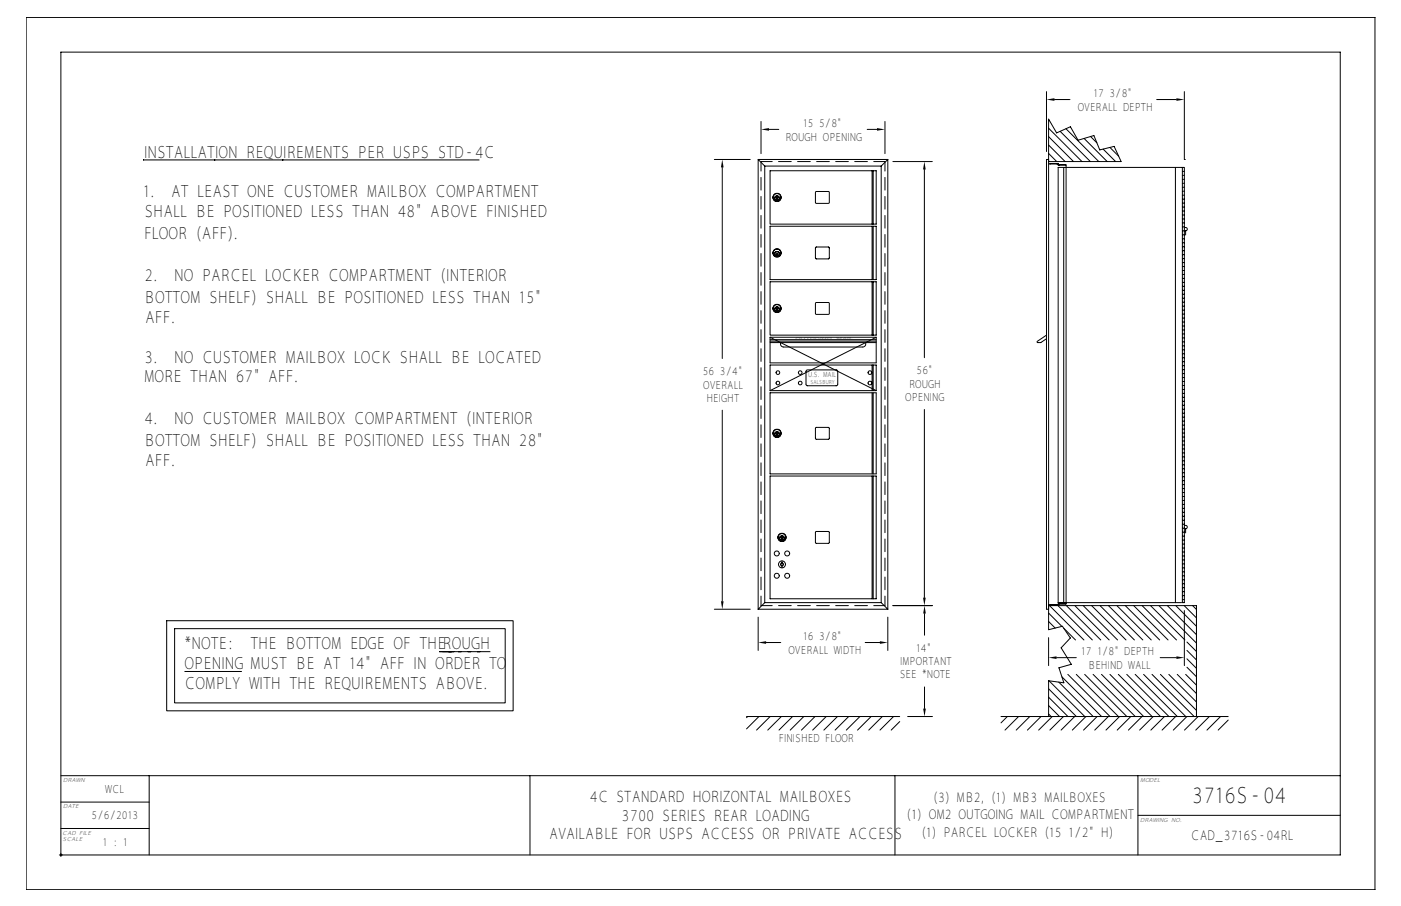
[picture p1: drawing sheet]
<svg xmlns="http://www.w3.org/2000/svg" width="432mm" height="279mm" viewBox="0 0 432 279" stroke-linecap="round" stroke-linejoin="round" font-family="sans-serif">
<g fill="none" stroke="#000" stroke-width=".31">
<path d="M8.1 5.4h415.7v269h-415.7zM234.6 37.5v9.9M237 39.9h3M267.3 39.9h3M272.8 37.5v9.9M322.5 28.3v18.4M323.2 39.5l10.3 10.3M323.2 36.9l.3 .3M325 30.7h4.8M328.5 39.7l10.2 10.1M356.5 30.7h6.1M365 28.3v20.9"/>
<path d="M44.4 49.3h-.3h103.7M220.2 49.2h11M222.6 51.6v59M233.7 49.2l2 2M235.7 51.2v134.6M235.7 51.2h35.9M237.3 52.7h32.8v16.4h-32.8zM251.4 59.1h4.1v3.5h-4.1zM268.8 52.7v16.4M269.1 52.7v16.4M271.6 51.2v134.6M273.6 49.2h-39.9v138.7"/>
<path d="M273.6 49.2v138.7M273.6 49.2l-2 2M275.2 49.8h12.1M284.9 52.3v58M323.2 47.3l2.5 2.5M323.2 44.7l5.1 5.1M323.2 42.1l7.7 7.7M323.2 49.2h-.7v138.7h.7M323.2 49.8h22.3l-2.1-4.7-4.4 1.1-1.9-4.4-4.8 1.4-2.4-4.1-4.2 1.9-2.5-4.3v157.5l4.2-1.1 2.5 3.7-2.8 3 3.1 5.1-3.8 1 1.5 4.7-4.7-.7v11.1M323.7 50.6v-.2h2.4v.5h2.5M325.8 50.4v.2M325.8 50.4v.2h-2.6"/>
<path d="M326.4 50.9v-.1h2.1v.1M326.7 40.5l9.4 9.3M327.8 51.6v134.2M328.6 50.9l-.1 135.4h-2.1v-.2M334.1 42.7l7.1 7.1M336.1 42.1l2 1.9M340 46l3.8 3.8M342.1 45.5l2.7 2.7M362.3 51.6v134.2M364.4 51.6h.6v134.2h-.6zM364.4 51.6h-38.3v134.2h38.1M364.4 52.9h.6"/>
<path d="M364.4 54.1h.6M364.4 55.3h.6M364.4 56.5h.6M364.4 57.7h.6M364.4 59h.6M365 49.2h.1M237.3 69.8h32.8v16.4h-32.8zM239.4 78.1l.2 .7zM239.4 60.9l.2 .8zM251.4 76.3h4.1v3.4h-4.1zM268.8 69.8v16.4M269.1 69.8v16.4"/>
<path d="M364.4 79.8h.6M364.4 78.5h.6M364.4 77.3h.6M364.4 76.1h.6M364.4 74.9h.6M364.4 73.6h.6M364.4 72.4h.6M364.4 71.2h.6M364.4 70h.6M364.4 68.7h.6M364.4 67.5h.6M364.4 66.3h.6"/>
<path d="M364.4 65.1h.6M364.4 63.9h.6M364.4 62.6h.6M364.4 61.4h.6M364.4 60.2h.6M365 70.3a.51 .51 0 0 1 .8 0 .51 .51 0 0 1 0 .7 .51 .51 0 0 1-.8 0M365.4 71.2v1.3M237.3 86.9h32.8v16.5h-32.8zM239.4 95.2l.2 .7zM251.4 93.4h4.1v3.5h-4.1zM268.8 86.9v16.5M269.1 86.9v16.5"/>
<path d="M364.4 99.3h.6M364.4 98.1h.6M364.4 96.9h.6M364.4 95.6h.6M364.4 94.4h.6M364.4 93.2h.6M364.4 92h.6M364.4 90.8h.6M364.4 89.5h.6M364.4 88.3h.6M364.4 87.1h.6M364.4 85.9h.6"/>
<path d="M364.4 84.6h.6M364.4 83.4h.6M364.4 82.2h.6M364.4 81h.6M237.3 104l32.8 16.5M237.3 104v7.9h32.8v-7.9M237.3 104h32.8M237.3 104.7h32.8M237.3 105.6h32.8M237.3 105.2h32.8M240.7 105.6a.95 .95 0 0 0 .8 1.4h24.4a.95 .95 0 0 0 .8-1.4M248.6 114.2l9.3-.1 .3 .5v4.1l-.5 .3-9-.1-.3-.4z"/>
<path d="M268.8 112.6v7.9M269.1 112.6v7.9M270.1 104l-32.8 16.5M322.5 103.4l-2.9 2.1 1.2 .1 1.7-1.1M364.4 118.9h.6M364.4 117.7h.6M364.4 116.4h.6M364.4 115.2h.6M364.4 114h.6M364.4 112.8h.6M364.4 111.5h.6M364.4 110.3h.6"/>
<path d="M364.4 109.1h.6M364.4 107.9h.6M364.4 106.7h.6M364.4 105.4h.6M364.4 104.2h.6M364.4 103h.6M364.4 101.8h.6M364.4 100.5h.6M222.6 126.5v58.9M237.3 121.1h32.8v25h-32.8zM237.3 120.5v-7.9h32.8v7.9M237.3 120.5h32.8"/>
<path d="M239 133.6h1M239.4 133.7l.2 .7zM239.5 133.1v1M251.4 131.9h4.1v3.5h-4.1zM268.8 121.1v25M269.1 121.1v25M284.9 126.3v58M364.4 139.7h.6M364.4 138.4h.6M364.4 137.2h.6M364.4 136h.6M364.4 134.8h.6"/>
<path d="M364.4 133.6h.6M364.4 132.3h.6M364.4 131.1h.6M364.4 129.9h.6M364.4 128.7h.6M364.4 127.4h.6M364.4 126.2h.6M364.4 125h.6M364.4 123.8h.6M364.4 122.5h.6M364.4 121.3h.6M364.4 120.1h.6"/>
<path d="M237.3 146.8h32.8v37.9h-32.8zM268.8 146.8v37.9M269.1 146.8v37.9M364.4 159.2h.6M364.4 158h.6M364.4 156.8h.6M364.4 155.6h.6M364.4 154.3h.6M364.4 153.1h.6M364.4 151.9h.6M364.4 150.7h.6M364.4 149.4h.6"/>
<path d="M364.4 148.2h.6M364.4 147h.6M364.4 145.8h.6M364.4 144.6h.6M364.4 143.3h.6M364.4 142.1h.6M364.4 140.9h.6M240.9 165.8l.2 .7zM241 173v2.1M251.4 164h4.1v3.5h-4.1zM364.4 178.8h.6M364.4 177.6h.6"/>
<path d="M364.4 176.3h.6M364.4 175.1h.6M364.4 173.9h.6M364.4 172.7h.6M364.4 171.5h.6M364.4 170.2h.6M364.4 169h.6M364.4 167.8h.6M364.4 166.6h.6M364.4 165.3h.6M364.4 164.1h.6M364.4 161.7h.6"/>
<path d="M364.4 160.5h.6M365 162.2a.51 .51 0 0 1 .8 0 .51 .51 0 0 1 0 .7 .51 .51 0 0 1-.8 0h-.6M365.4 163v1.3M51.4 191.4h106.8v27.8h-106.8zM53.8 193.9h101.9v22.9h-101.9zM220.2 187.9h11M233.7 187.9h39.9M233.7 190.3v10.3M235.7 185.8h35.9M235.7 185.8l-2 2.1M236.1 198.1h4.5M266.7 198.1h4.5"/>
<path d="M271.6 185.8l2 2.1M273.6 190.3v10.3M275.2 186.8h12.2M284.9 189.2v6.7M323.2 186.8h45.6v34.2M323.2 196.6v8.7M323.2 191.7l2 2M323.2 189.1l4.1 4.1M323.5 186.8l10.6 10.6M323.7 186.5v.1h2.1v-.1M326.1 186.8l10.6 10.6M327.8 193.7l3.7 3.7"/>
<path d="M328.6 186.1h-2.5v.6l-2.9-.2M328.7 186.8l10.6 10.6M331.3 186.8l10.6 10.6M333.9 186.8l10.6 10.6M336.4 186.8l10.6 10.6M339 186.8l10.6 10.6M341.6 186.8l10.6 10.6M344.2 186.8l10.6 10.6M346.8 186.8l10.6 10.6M349.4 186.8l10.6 10.6M352 186.8l10.6 10.6M354.6 186.8l10.6 10.6"/>
<path d="M357.2 186.8l11.6 11.5M359.8 186.8l9 8.9M362.4 186.8l6.4 6.3M364.4 183.7h.6M364.4 182.5h.6M364.4 181.2h.6M364.4 180h.6M364.4 184.9h.6M365 186.8l3.8 3.7M365 188.3v17M365.8 198l3 2.9M367.6 186.8l1.2 1.2"/>
<path d="M56.9 207.1h17.6M136.4 201h3.6h-4.6h15.7M284.9 211.8v6.7M323.2 217.6l3.4 3.4M323.2 215l6 6M323.2 212.4l8.5 8.6M323.3 210l11 11M325.6 202.8h6.1M326.3 210.4l10.6 10.6M327.3 208.7l12.2 12.3M329.1 208l13 13M331.7 208l13 13"/>
<path d="M334.3 208l13 13M336.9 208l13 13M339.5 208l13 13M342.1 208l13 13M344.7 208l13 13M347.3 208l13 13M349.9 208l13 13M352.5 208l13 13M355.1 208l13 13M357.6 202.8h5M357.7 208l11.1 11.1M360.2 208l8.6 8.5"/>
<path d="M362.8 208l6 5.9M365.4 208l3.4 3.3M365.8 205.8l3 2.9M365.8 203.2l3 2.9M365.8 200.6l3 2.9M18.8 239.2h394.3M46 239.2v24.5M163.3 239.2v24.5M230.1 221h47.2M230.4 221l-.3 .3M233.9 221l-3.8 3.8M237.4 221l-4.2 4.2"/>
<path d="M240.8 221l-4.2 4.2M244.3 221l-4.2 4.2M247.7 221l-4.2 4.2M251.2 221l-4.2 4.2M254.6 221l-4.1 4.2M258.1 221l-4.2 4.2M261.6 221l-4.2 4.2M265 221l-4.2 4.2M268.5 221l-4.2 4.2M271.9 221l-4.1 4.2M275.4 221l-4.2 4.2M275.8 239.2v24.5"/>
<path d="M277.3 222.5l-2.6 2.7M279.7 221h7.7M308.5 221h70M310.5 221l-2 1.9M313.9 221l-4.2 4.2M317.4 221l-4.2 4.2M320.8 221l-4.1 4.2M323.2 220.2l.8 .8M324.3 221l-4.2 4.2M327.8 221l-4.2 4.2M331.2 221l-4.2 4.2M334.7 221l-4.2 4.2"/>
<path d="M338.1 221l-4.1 4.2M341.6 221l-4.2 4.2M345.1 221l-4.2 4.2M348.5 221l-4.2 4.2M350.7 239.2v24.5M352 221l-4.2 4.2M355.4 221l-4.2 4.2M358.9 221l-4.2 4.2M362.3 221l-4.1 4.2M365.8 221l-4.2 4.2M369.3 221l-4.2 4.2M372.7 221l-4.2 4.2"/>
<path d="M376.2 221l-4.2 4.2M378.5 222.1l-3 3.1M18.8 247.4h27.2M18.8 255.5h27.2M53.8 243.6l1.1-.6 .8-.2h55.3a2.68 2.68 0 0 1 2.7 2.7v6.3a2.68 2.68 0 0 1-2.7 2.7h-55.3a2.68 2.68 0 0 1-2.7-2.7v-6.7zM54.1 243.9l.5-.4 1.1-.3h55.3a2.29 2.29 0 0 1 2.3 2.3v6.3a2.29 2.29 0 0 1-2.3 2.3h-55.3a2.29 2.29 0 0 1-2.3-2.3v-6.7zM54.3 244.1l1.4-.5h55.3a1.91 1.91 0 0 1 1.9 1.9v6.3a1.91 1.91 0 0 1-1.9 1.9h-55.3a1.91 1.91 0 0 1-1.9-1.9v-6.3zM55 244.8l.7-.3h55.3l.6 .3 .3 .7v6.3l-.3 .7-.6 .3h-55.3l-.7-.3-.3-.7v-6.3zM55.1 246.4h1.7M55.1 249.4h5.9M55.1 249.8h1.2M55.1 250.2h1.3"/>
<path d="M55.1 250.6h1.4M55.1 251h1.8M55.1 246.8h1.4M55.1 247.1h1.3M55.1 247.5h1.2M55.1 247.9h1.2M55.1 248.3h1.3M55.1 248.7h1.4M55.1 249.1h1.7M55.1 251.4h56.5M55.1 251.7h56.5M55.1 245.6h56.5"/>
<path d="M55.1 246h56.5M55.2 252.1h56.3M55.2 245.2h56.3M55.6 252.4h55.5M55.6 244.9h55.5M55.7 244.9l-.4 .2-.2 .4v6.3l.2 .4 .4 .2M56.3 247.5a1.55 1.55 0 0 0 1.4 2M56.3 249.4a1.48 1.48 0 0 0 1.4 1.9M56.5 249.4l.2 1 .7 .6h3.9a1.52 1.52 0 0 0 1.3-1.5 1.52 1.52 0 0 0-1.3-1.4h-2.9l-.3-.3 .3-.3h2.3l.3 .4h1.5l-.1-1-.5-.5-4.2-.1a1.52 1.52 0 0 0-1.2 1.5 1.52 1.52 0 0 0 1.2 1.4h3l.3 .3-.3 .3h-2.3l-.3-.4M57.7 246.1a1.4 1.4 0 0 0-1.4 1.4M58.3 249.8h2.5M58.3 247.8h2.4"/>
<path d="M61.3 246.1a1.4 1.4 0 0 1 1.4 1.4M62.2 246.4h2.3M62.4 248.3h1.1M62.5 246.8h1.8M62.6 248.7h.7M62.7 247.1h1.4M62.7 249.1h.4M62.7 247.5h1.2M62.7 247.9h1M64.2 251.1l.5-.9h2.6l.5 .9M64.3 251h3.4M64.5 250.6h3"/>
<path d="M64.6 246.2l-1.9 3.5-.1-1.1-.5-.5h.6v-.6M64.8 246.3h2.4l2.5 4.7h-1.7l-.7-1.2h-2.7l-.6 1.2h-1.8zM66 247.7l.3 .6h-.6zM66 247.3l.7 1.4h-1.5zM67.4 246.2l2.3 4.4v-4.3M67.5 246.4h2.2M67.7 246.8h2M67.9 247.1h1.8M68.1 247.5h1.6M68.3 247.9h1.4M68.5 248.3h1.2M68.7 248.7h1"/>
<path d="M68.9 249.1h.8M69.1 249.4h.6M69.3 249.8h.4M69.9 246.3h1.5v3.5h3.9v1.2h-5.4zM71.6 246.8h3.9M71.6 247.1h3.7M71.6 247.5h3.7M71.6 247.9h3.7M71.6 248.3h3.7M71.6 248.7h3.8M75.3 247.5v.8l.4 .8h-4.1M75.5 251v-.4l.5 .5 .7 .2"/>
<path d="M75.8 246.4h-4.2v3h3.7M75.8 246.6l.9-.3h3.9l.7 .6 .2 1h-1.6l-.3-.4h-2.3l-.3 .3 .3 .3h3a1.52 1.52 0 0 1 1.2 1.4 1.52 1.52 0 0 1-1.2 1.5l-4.2-.1-.4-.5-.2-1h1.5l.3 .4h2.3l.3-.3-.3-.3h-2.9a1.56 1.56 0 0 1-.9-2.6zM76.7 246.1a1.4 1.4 0 0 0-1.4 1.4M77.2 249.8h2.6M77.4 249.4h2.2M77.5 247.9h2.1M80.3 246.1a1.4 1.4 0 0 1 1.4 1.4M81.1 251h1.1M81.2 246.4h1M81.3 248.3h.9M81.5 250.6h.7M81.5 246.8h.7"/>
<path d="M81.6 248.7h.6M81.6 250.2h.6M81.6 247.1h.6M81.7 249.1h.5M81.7 247.5v.6h-.7a1.77 1.77 0 0 1 .7 1.8 1.77 1.77 0 0 1-1.4 1.4M81.7 249.4h.5M81.7 249.8h.5M81.7 247.5h.5M81.7 247.9h.5M82.2 246.3v4.7M84 249.2h2.6l.3 .4-.3 .3h-2.6zM84 247.4h2.6l.3 .3-.3 .4h-2.6z"/>
<path d="M84.2 247.6l2.5 .1-2.5 .2zM86.6 249.7v-.3h-2.4v.3h2.4M87.1 246.3a1.44 1.44 0 0 1 1 2.3 1.49 1.49 0 0 1-.9 2.4h-4.8v-4.7h4.8M87.1 246.1a1.4 1.4 0 0 1 1.4 1.4M88 246.4h1.2M88.1 251h1.7M88.3 246.8h.9M88.4 250.6h1M88.5 248.3h.7M88.5 248.7h.7M88.5 247.1h.7M88.5 247.9h.7"/>
<path d="M88.5 247.9l-.1 .6a1.69 1.69 0 0 1-1.2 2.8M88.5 247.5h.7M88.5 247.5v.4M88.6 250.2h.7M88.6 249.1h.6M88.6 249.4h.6M88.6 249.8h.6M89.2 246.3v3.5a1.4 1.4 0 0 0 1.4 1.5M89.4 246.3h1.6v3.3l.3 .3 3-.1 .1-3.5h1.5l-.1 4.1-.5 .5-.6 .1-4.7-.1-.4-.5-.2-.6zM91.2 246.3l.1 3.4 2.9-.1v-3.3M91.2 246.4h3M91.2 249.4h3"/>
<path d="M91.2 246.8h3M91.2 247.1h3M91.2 247.5h3M91.2 247.9h3M91.2 248.3h3M91.2 248.7h3M91.2 249.1h3M95.6 251h1.2M95.9 250.6h.9M96.1 250.2h.7M96.1 246.3v3.5a1.4 1.4 0 0 1-1.4 1.5M96.1 246.4h.7"/>
<path d="M96.1 249.4h.7M96.1 249.8h.7M96.1 246.8h.7M96.1 247.1h.7M96.1 247.5h.7M96.1 247.9h.7M96.1 248.3h.7M96.1 248.7h.7M96.1 249.1h.7M96.8 246.3v4.7M98.6 247.4h2.7l.2 1.1-.3 .2h-2.6zM98.8 247.6h2.4l.1 .8-2.5 .1z"/>
<path d="M98.8 250.2h2.5M98.8 250.6h2.5M98.8 251h2.5M98.8 247.9h2.5M98.8 248.3h2.5M101.3 250.2l-2.5-.1v.9M101.3 250.2v.8M101.8 246.1a1.4 1.4 0 0 1 1.4 1.4M102.9 246.4l2.7 3.2v1.4M103 248.6v.2a.48 .48 0 0 0-.3 .5 .48 .48 0 0 0 .3 .4v1.3h-1.5v-.9l-.3-.3h-2.6v1.2h-1.5v-4.7h4.7l.9 .3a2.15 2.15 0 0 1 .3 2M103 246.3h2.1l1.5 1.8 1.6-1.8h2l-2.8 3.2v1.5h-1.6v-1.5zM103.1 249.4h2.4"/>
<path d="M103.1 249.1h2.1M103.2 247.1h.3M103.2 249.8h2.4M103.2 248.6l-.2 .7 .2 1.7M103.2 250.2h2.4M103.2 250.6h2.4M103.2 251h2.4M103.2 247.5h.6M103.2 247.9h1M103.2 248.3h1.3M103.2 247.5v1.2h1.6M105.2 246.1l1.4 1.6 1.4-1.6"/>
<path d="M105.4 246.4h2.4M105.8 246.8h1.7M106.1 247.1h1M106.4 247.5h.4M107.6 249.8h4M107.6 250.2h4M107.6 250.6h4M107.6 251h4M107.7 249.4h3.9M108 249.1h3.6M108.4 248.7h3.2M108.7 248.3h2.9"/>
<path d="M109 247.9h2.6M109.4 247.5h2.2M109.7 247.1h1.9M110 246.8h1.6M111 244.9l.4 .2 .2 .4v6.3l-.2 .4-.4 .2M111.6 246.4h-1.2l-2.8 3.2v1.4M350.7 251.4h62.4M18.3 263.7h394.8v-247.6h-394.3v248.1"/>
<circle cx="239.5" cy="61.2" r=".73"/>
<circle cx="239.5" cy="78.3" r=".73"/>
<circle cx="239.5" cy="60.9" r="1.19"/>
<circle cx="239.5" cy="78" r="1.19"/>
<circle cx="239.5" cy="78.3" r=".7"/>
<circle cx="239.5" cy="61.2" r=".7"/>
<circle cx="239.5" cy="60.9" r="1.28"/>
<circle cx="239.5" cy="78" r="1.28"/>
<circle cx="239.5" cy="61.2" r=".76"/>
<circle cx="239.5" cy="78.3" r=".76"/>
<circle cx="239.5" cy="95.4" r=".73"/>
<circle cx="239.5" cy="95.1" r="1.19"/>
<circle cx="239.5" cy="95.4" r=".7"/>
<circle cx="239.5" cy="95.1" r="1.28"/>
<circle cx="239.5" cy="95.4" r=".76"/>
<circle cx="239.8" cy="114.9" r=".56"/>
<circle cx="239.8" cy="118.1" r=".56"/>
<circle cx="246.6" cy="114.9" r=".56"/>
<circle cx="246.6" cy="118.1" r=".56"/>
<circle cx="268.1" cy="114.9" r=".56"/>
<circle cx="268.1" cy="118.1" r=".56"/>
<circle cx="239.5" cy="133.9" r=".73"/>
<circle cx="239.5" cy="133.6" r="1.19"/>
<circle cx="239.5" cy="133.9" r=".7"/>
<circle cx="239.5" cy="133.6" r="1.28"/>
<circle cx="239.5" cy="133.9" r=".76"/>
<circle cx="239.4" cy="177.6" r=".76"/>
<circle cx="239.4" cy="170.7" r=".76"/>
<circle cx="241" cy="165.7" r="1.19"/>
<circle cx="241" cy="166" r=".7"/>
<circle cx="241" cy="174" r=".46"/>
<circle cx="241" cy="166" r=".76"/>
<circle cx="241" cy="166" r=".73"/>
<circle cx="241" cy="165.7" r="1.28"/>
<circle cx="241" cy="174" r="1.07"/>
<circle cx="242.6" cy="170.7" r=".76"/>
<circle cx="242.6" cy="177.6" r=".76"/>
</g>
<g fill="#000">
<path d="M234.6 39.9l2.4-.4v.8zM270.3 39.5l2.5 .4-2.5 .4zM322.5 30.7l2.5-.4v.8zM362.6 30.3l2.4 .4-2.4 .4zM222.6 49.2l.4 2.4h-.8zM284.9 49.8l.4 2.5h-.8zM222.2 185.4h.8l-.4 2.5zM233.7 198.1l2.4-.4v.9zM271.2 197.7l2.4 .4-2.4 .5zM284.5 184.3h.8l-.4 2.5zM284.9 186.8l.4 2.4h-.8zM284.5 218.5h.8l-.4 2.5z"/>
<path d="M323.2 202.8l2.4-.4v.8zM362.6 202.4l2.4 .4-2.4 .4z"/>
</g>
<path d="M234.6 49.8h38.2M234.6 186.8h38.2" fill="none" stroke="#000" stroke-width=".31" stroke-dasharray="3.9 2" stroke-dashoffset=".5"/>
<path d="M234.6 186.8v-137M272.8 186.8v-137" fill="none" stroke="#000" stroke-width=".31" stroke-dasharray="3.9 2" stroke-dashoffset="1"/>
<path d="M47.7 241.5h113.7v20.8h-113.7z" fill-rule="evenodd" fill="#fff"/>
<text font-size="6.9" x="367.3" y="247.8">3716S-04</text>
<g font-size="5.2">
<text x="44.4" y="48.6">INSTALLATION REQUIREMENTS PER USPS STD-4C</text>
<text x="44.1" y="60.8">1.</text>
<text x="52.8" y="60.8">AT LEAST ONE CUSTOMER MAILBOX COMPARTMENT</text>
<text x="44.5" y="66.9">SHALL BE POSITIONED LESS THAN 48&quot; ABOVE FINISHED</text>
<text x="44.4" y="73.7">FLOOR (AFF).</text>
<text x="44.5" y="86.7">2.</text>
<text x="53.7" y="86.7">NO PARCEL LOCKER COMPARTMENT (INTERIOR</text>
<text x="44.4" y="93.5">BOTTOM SHELF) SHALL BE POSITIONED LESS THAN 15&quot;</text>
<text x="44.8" y="99.6">AFF.</text>
<text x="44.5" y="111.8">3.</text>
<text x="53.7" y="111.8">NO CUSTOMER MAILBOX LOCK SHALL BE LOCATED</text>
<text x="44.4" y="117.9">MORE THAN 67&quot; AFF.</text>
<text x="44.5" y="130.9">4.</text>
<text x="53.7" y="130.9">NO CUSTOMER MAILBOX COMPARTMENT (INTERIOR</text>
<text x="44.4" y="137.7">BOTTOM SHELF) SHALL BE POSITIONED LESS THAN 28&quot;</text>
<text x="44.8" y="143.8">AFF.</text>
<text x="56.9" y="200.2">*NOTE:</text>
<text x="77.2" y="200.2">THE BOTTOM EDGE OF THE ROUGH</text>
<text x="56.9" y="206.3">OPENING MUST BE AT 14&quot; AFF IN ORDER TO</text>
<text x="56.9" y="212.5">COMPLY WITH THE REQUIREMENTS ABOVE.</text>
</g>
<g font-size="4.8">
<text x="181.8" y="247.4">4C STANDARD HORIZONTAL MAILBOXES</text>
<text x="191.6" y="253.2">3700 SERIES REAR LOADING</text>
<text x="169.2" y="258.9">AVAILABLE FOR USPS ACCESS OR PRIVATE ACCESS</text>
</g>
<g font-size="4.1">
<text x="287.6" y="247.2">(3) MB2, (1) MB3 MAILBOXES</text>
<text x="279.4" y="252.7">(1) OM2 OUTGOING MAIL COMPARTMENT</text>
<text x="284" y="258.1">(1) PARCEL LOCKER (15 1/2&quot; H)</text>
<text x="367.1" y="259">CAD_3716S-04RL</text>
</g>
<g font-size="3.5">
<text x="337" y="29.9">17 3/8&quot;</text>
<text x="332.2" y="34.2">OVERALL DEPTH</text>
<text x="247.5" y="39.1">15 5/8&quot;</text>
<text x="242.1" y="43.4">ROUGH OPENING</text>
<text x="216.6" y="115.7">56 3/4&quot;</text>
<text x="216.8" y="120">OVERALL</text>
<text x="280.2" y="119.5">ROUGH</text>
<text x="282.5" y="115.4">56&quot;</text>
<text x="217.8" y="124.1">HEIGHT</text>
<text x="279" y="123.6">OPENING</text>
<text x="247.5" y="197.3">16 3/8&quot;</text>
<text x="243" y="201.6">OVERALL WIDTH</text>
<text x="282.4" y="201">14&quot;</text>
<text x="333.3" y="202">17 1/8&quot; DEPTH</text>
<text x="277.3" y="209.2">SEE *NOTE</text>
<text x="277.5" y="205.1">IMPORTANT</text>
<text x="335.4" y="206.3">BEHIND WALL</text>
<text x="240.1" y="228.8">FINISHED FLOOR</text>
<text x="32.5" y="244.5">WCL</text>
<text x="28.2" y="252.6">5/6/2013</text>
<text x="31.7" y="260.8">1 : 1</text>
</g>
<text font-size="2.2" x="249" y="116.4">U.S. MAIL</text>
<g font-size="1.8">
<text x="19.5" y="241.2">DRAWN</text>
<text x="351.5" y="241.2">MODEL</text>
<text x="19.5" y="249.3">DATE</text>
<text x="19.2" y="257.5">CAD FILE</text>
<text x="351.5" y="253.4">DRAWING NO.</text>
<text x="19.3" y="259.5">SCALE</text>
</g>
<text font-size="1.7" x="249.8" y="118.3">SALSBURY</text>
<g font-size=".5">
<text x="245.2" y="104.6">OUTGOING</text>
<text x="257.8" y="104.6">MAIL</text>
</g>
</svg>
